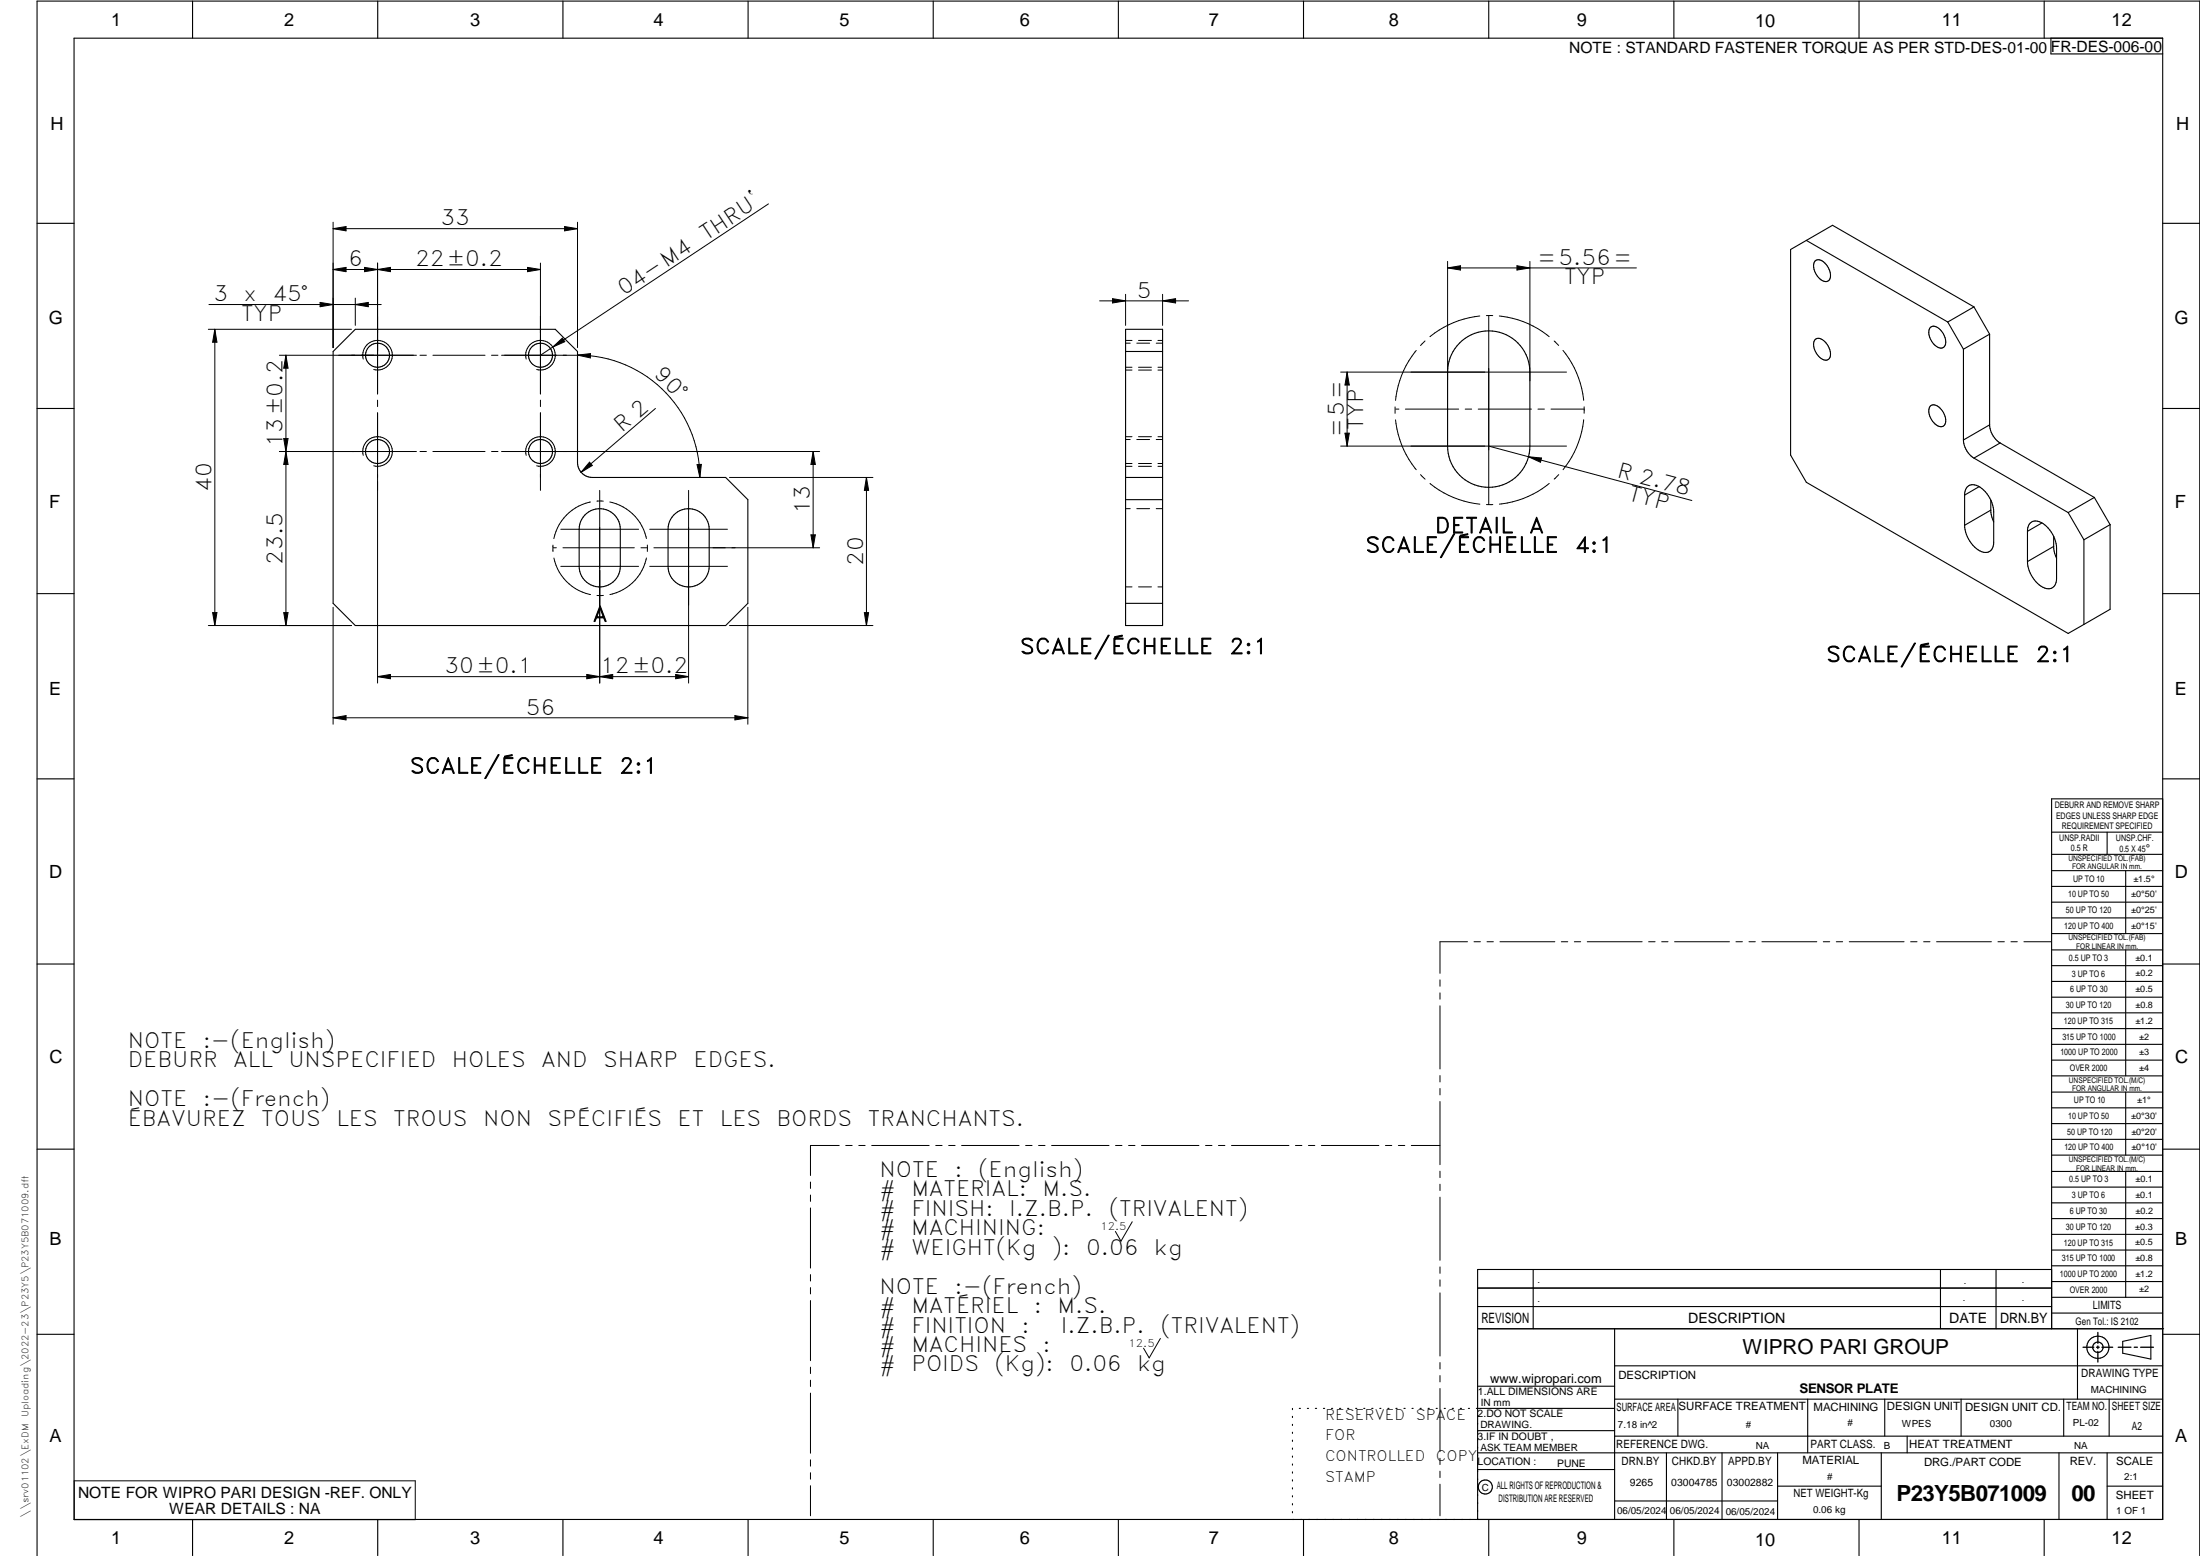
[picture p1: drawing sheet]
<svg xmlns="http://www.w3.org/2000/svg" width="594mm" height="420mm" viewBox="0 0 594 420" stroke-linecap="round" stroke-linejoin="round" font-family="sans-serif">
<g fill="none" stroke="#000" stroke-width=".3">
<path d="M20 10.3h564v400h-564zM52 .3v10M102 .3v10M152 .3v10M202 .3v10M252 .3v10M302 .3v10M352 .3v10M402 .3v10M452 .3v10M502 .3v10M552 .3v10"/>
<path d="M553.8 10.3v4.3h30.2M10 60.3h10M487.8 64.9l-4.3 2.5v55.5l4.3 7.3 70.7 40.8 4.2-2.4M487.8 64.9l7-4.1 38.2 22.1M487.8 64.9l38.2 22.1M490.1 70.5a2.07 2.07 0 0 1 3 .9 3.6 3.6 0 0 1 .7 4.4 2.63 2.63 0 0 1-3.3-1.7 3.4 3.4 0 0 1-.4-3.6zM584 60.3h10M90 94.9l5.9-6h54l6 6v30a4 4 0 0 0 4 4h36.1l5.9 6v28l-5.9 6h-100.1l-5.9-6zM303.9 88.9h10v80h-10zM303.9 94.9h10M394.2 92.6a11.1 11.1 0 0 1 12.1-2.4 11.1 11.1 0 0 1 6.8 10.3v20a11.1 11.1 0 0 1-11.1 11.1 11.1 11.1 0 0 1-11.1-11.1v-20a11 11 0 0 1 3.3-7.9zM490.1 91.7a1.85 1.85 0 0 1 2.7 .6 3.7 3.7 0 0 1 1 4.7 2.63 2.63 0 0 1-3.3-1.6 3.4 3.4 0 0 1-.4-3.7z"/>
<path d="M521.3 88.4a2.06 2.06 0 0 1 2.9 1 3.8 3.8 0 0 1 .9 4.1 1.69 1.69 0 0 1-2.6-.2 4 4 0 0 1-1.2-4.9zM526 87l4.2 7.3M530.2 94.3v24.5M533 82.9l4.3 7.3M533 82.9l-7 4.1M537.3 90.2v24.5M537.3 90.2l-7.1 4.1M10 110.3h10M521.3 109.6a2.06 2.06 0 0 1 2.9 1 3.8 3.8 0 0 1 .9 4.2 1.86 1.86 0 0 1-2.9-.7 3.9 3.9 0 0 1-.9-4.5zM530.2 118.8a6.2 6.2 0 0 0 2.8 4.9M537.3 114.7a6.2 6.2 0 0 0 2.8 4.9M537.3 114.7l-7.1 4.1"/>
<path d="M540.1 119.6l25.4 14.7M540.1 119.6l-7.1 4.1M584 110.3h10M157.9 139.1a5.6 5.6 0 0 1 6.1-1.4 5.6 5.6 0 0 1 3.5 5.2v10a5.6 5.6 0 0 1-5.5 5.6 5.6 5.6 0 0 1-5.6-5.6v-10.7l.4-1.3zM181.9 139.1a5.6 5.6 0 0 1 6.1-1.4 5.6 5.6 0 0 1 3.5 5.2v10a5.6 5.6 0 0 1-5.5 5.6 5.6 5.6 0 0 1-5.6-5.6v-10.7l.4-1.3zM303.9 128.9h10M303.9 134.9h10M530.5 133.7a2.44 2.44 0 0 1 1.3-2.6 2.44 2.44 0 0 1 2.9 .5 8.7 8.7 0 0 1 3.7 6.6v8.2a2.35 2.35 0 0 1-1 2.5 2.35 2.35 0 0 1-2.7-.1 8.6 8.6 0 0 1-4.2-7M530.5 133.7v8.1M533 123.7l25.5 14.7M534.5 131.4l-4 2.3M537.6 137.8l-7.1 4"/>
<path d="M537.6 135v2.8M537.6 137.8l.1 1.2 .7 1.9M558.5 138.4l4.2 7.4M565.5 134.3l-7 4.1M565.5 134.3l4.3 7.4M547.5 143.5v8.1M547.5 143.5a2.36 2.36 0 0 1 1-2.5 2.36 2.36 0 0 1 2.7 .1 8.6 8.6 0 0 1 4.1 6.9v8.2a2.44 2.44 0 0 1-1.3 2.6 2.44 2.44 0 0 1-2.8-.5 8.7 8.7 0 0 1-3.7-6.7M551.4 141.2l-3.9 2.3M554.6 147.6l.2 1.8 .5 1.3M554.6 144.8v2.8M554.6 147.6l-7.1 4M562.7 145.8v22.8"/>
<path d="M569.8 141.7l-7.1 4.1M569.8 141.7v22.8l-7.1 4.1M10 160.3h10M303.9 162.9h10M584 160.3h10M10 210.3h10M584 215.7h-30v143.1M584 210.3h10M554 230.7h30M554 224.7h30M554 235.1h30M554 239.4h30"/>
<path d="M569 224.7v6M574 235.1v17M554 243.6h30M554 247.9h30M554 252.1h30M554 256.5h30M574 256.5v34M10 260.3h10M554 260.8h30M554 265h30M554 269.3h30M554 273.5h30"/>
<path d="M554 277.7h30M584 260.3h10M554 282h30M554 286.3h30M554 290.5h30M554 294.9h30M554 299.1h30M574 294.9v17M10 310.3h10M554 303.4h30M554 307.7h30M554 311.9h30"/>
<path d="M554 316.3h30M574 316.3v34M584 310.3h10M554 320.5h30M554 324.8h30M554 329.1h30M554 333.3h30M554 337.5h30M399 358.8h185.3M399 352.8h155M399 347.8h155M414 342.8v16"/>
<path d="M436 358.8v51.5M524 342.8v16M539 342.8v16M554 342.8h-155v67.5M554 341.8h30M554 346.1h30M554 350.3h30M554 354.6h30M561 358.8v19M10 360.3h10M399 374.3h37M436 368.8h148"/>
<path d="M436 377.8h148M453.1 377.8v10M488.1 377.8v14.5M508.9 377.8v10M529.6 377.8v10M557.3 377.8v10M569.5 377.8v10M573.2 362.2l7.6-1.6v6.4l-7.6-1.6zM584 360.3h10M349 380.3v.3M349 382.4v.4M349 384.6v.3"/>
<path d="M349 386.7v.4M349 388.9v.3M349 391v.4M349 393.2v.3M349 395.3v.3M349 397.4v.4M349 399.6v.3M350.9 380.3h.3M353 380.3h.3M355.2 380.3h.3M357.4 380.3h.3M359.6 380.3h.3"/>
<path d="M361.7 380.3h.3M363.9 380.3h.3M366.1 380.3h.3M368.3 380.3h.3M370.4 380.3h.3M372.6 380.3h.3M374.8 380.3h.3M376.9 380.3h.4M379.1 380.3h.3M381.3 380.3h.3M383.4 380.3h.4M385.6 380.3h.4"/>
<path d="M387.8 380.3h.3M390 380.3h.3M392.1 380.3h.4M394.3 380.3h.4M396.5 380.3h.3M399 396.8h37M399 392.3h185M399 386.3h37M436 387.8h148M436 380.3h-37.3M450 392.3v18M465 392.3v18"/>
<path d="M480 392.3v18M508 392.3v18M515 387.8v4.5M556 392.3v18M569 392.3v18M52 410.3v9.8M102 410.3v9.8M152 410.3v9.8M202 410.3v9.8M252 410.3v9.8M302 410.3v9.8M349 401.7v.4"/>
<path d="M349 403.9v.3M349 406v.4M349 408.2v.3M352 410.3v9.8M402 410.3v9.8M436 405.3h44M452 410.3v9.8M480 401.3h28M502 410.3v9.8M552 410.3v9.8M569 401.3h15M10 420.1v-419.8h584v419.8"/>
<circle cx="101.9" cy="95.9" r="3.2"/>
<circle cx="146" cy="95.9" r="3.2"/>
<circle cx="101.9" cy="121.9" r="3.2"/>
<circle cx="145.9" cy="121.9" r="3.2"/>
<circle cx="566.5" cy="363.8" r="1.4"/>
<circle cx="566.5" cy="363.8" r="3"/>
<circle cx="401.1" cy="401.5" r="1.91"/>
</g>
<g fill="none" stroke="#000" stroke-width=".27">
<path d="M207.5 55.1l-61.6 40.8M90 60v33.9M90 72.8h55.9M90 61.7h65.9M90 61.7l3.4-.5v1.1zM90 72.8l3.4-.6v1.2zM98.4 72.2l3.6 .6-3.6 .6zM102 71v35.4M102 72.8l3.4-.6v1.2zM142.4 72.2l3.5 .6-3.5 .6zM145.9 71v35.4M152.5 61.2l3.4 .5-3.4 .6z"/>
<path d="M155.9 60v33.9M303.9 79.5v8.4M313.9 79.5v8.4M390.9 70.6v31.9M390.9 72.3h51M390.9 72.3l3.5-.5v1.1zM409.6 71.8l3.5 .5-3.5 .6zM413.1 70.6v32.2M56.3 88.9h38.6M56.4 82.2h46.5M58 88.9v80M58 88.9l.6 3.5h-1.2z"/>
<path d="M77.2 95.9v73M77.2 95.9l.6 3.5h-1.2zM86.4 81.7l3.6 .5-3.6 .6zM95.9 82.2l3.6-.5v1.1zM95.9 80.5v7.4M98.1 97a4 4 0 0 1 3.5-5.1 4 4 0 0 1 4.3 4.3 4 4 0 0 1-5 3.6M112.5 95.9h-37M113.4 95.9h1.7M116.9 95.9h14.1M132.7 95.9h1.8M135.4 95.9h21M142.1 97a4 4 0 0 1 3.5-5.1 4 4 0 0 1 4.3 4.3 4 4 0 0 1-5 3.6"/>
<path d="M149.3 93.7l2.6-2.4 .6 1zM155.9 95.9l3.6-.4-.1 1.1zM155.9 95.9a33 33 0 0 1 33.1 33M296.9 81.2h24M300.4 80.6l3.5 .6-3.5 .6zM303.9 92.7h1.3M303.9 91.9h1.8M303.9 99.2h1.8M303.9 99.9h1.8M307 92.7h3.4M307.4 91.9h3.5M307.4 99.2h3.5"/>
<path d="M307.4 99.9h3.5M312.2 92.7h1.7M312.7 91.9h1.2M312.7 99.2h1.2M312.7 99.9h1.2M313.9 81.2l3.6-.6v1.2zM382.4 94.6a25.1 25.1 0 0 0-5.6 13.5M384.8 92.1l-1.2 1.2M399.6 85.3a25.6 25.6 0 0 0-13.5 5.6M401.4 85.2h1.7M402 85.2v51.1M404.9 85.3a25.2 25.2 0 0 1 13.4 5.6"/>
<path d="M419.7 92.1l1.2 1.2M422.1 94.6a25.4 25.4 0 0 1 5.5 13.5M76.6 118.4h1.2l-.6 3.5zM102 108.1v1.7M102 111.4v73M145.9 108.1v1.7M145.9 111.4v21M177 110.3l-20.1 17.2M303.9 118.7h1.3M303.9 117.9h1.8M307 118.7h3.4M307.4 117.9h3.5"/>
<path d="M312.2 118.7h1.7M312.7 117.9h1.2M362 100.5h61M363.2 117h1.2l-.6 3.5zM363.8 100.5v20M363.8 100.5l.6 3.5h-1.2zM376.7 109.9v1.7M376.8 113.4a25.3 25.3 0 0 0 5.6 13.4M376.9 110.5h.9M379.5 110.5h14.4M395.7 110.5h1.7M399.2 110.5h14.3"/>
<path d="M415.3 110.5h1.7M418.8 110.5h9M427.6 113.3a25.7 25.7 0 0 1-5.5 13.5M427.8 109.9v1.7M75.5 121.9h37M77.2 121.9l.6 3.5h-1.2zM98.1 123a4 4 0 0 1 3.5-5.1 4 4 0 0 1 4.3 4.3 4 4 0 0 1-5 3.6M113.4 121.9h1.7M116.9 121.9h14.1M132.7 121.9h1.8M135.4 121.9h85.9M142.1 123a4 4 0 0 1 3.5-5.1 4 4 0 0 1 4.3 4.3 4 4 0 0 1-5 3.6"/>
<path d="M159.2 124.8l.7 .9-3 1.8zM159.4 135.6a12.8 12.8 0 0 0-9.8 9.8M161.2 135.3h1.7M161.9 132.4v52M164.7 135.6a12.8 12.8 0 0 1 9.9 9.8M185.9 132.4v52M188.2 125.5l1.2-.1-.4 3.5zM197 128.9h38.7M219.6 121.9l.6 3.5h-1.2zM219.6 121.9v26M234 128.9l.6 3.5h-1.2zM234 128.9v40"/>
<path d="M303.9 137.4h1.3M303.9 125.2h1.8M303.9 125.9h1.8M307 137.4h3.4M307.4 125.2h3.5M307.4 125.9h3.5M312.2 137.4h1.7M312.7 125.2h1.2M312.7 125.9h1.2M383.6 128.2l1.2 1.2M386.2 130.6a25.4 25.4 0 0 0 13.4 5.5M401.4 136.2h1.7"/>
<path d="M402 120.5l54.9 14.6M412.7 123.3l3.6 .4-.3 1.1zM418.4 130.5a25.3 25.3 0 0 1-13.5 5.6M420.9 128.2l-1.2 1.2M423 120.5h-61M149.3 147.2v1.7M149.4 147.9h.8M149.6 150.7a12.7 12.7 0 0 0 9.9 9.8M151.4 152.9h21M151.4 142.9h21M152 147.9h19.3M173.1 147.9h1.7"/>
<path d="M174.6 150.7a12.7 12.7 0 0 1-9.9 9.8M174.8 147.2v1.7M175.4 152.9h21M175.4 142.9h21M176.6 147.9h44.7M219 144.4h1.2l-.6 3.5zM303.9 158.5h1.8M307.4 158.5h3.5M312.7 158.5h1.2M56.3 168.9h38.6M57.4 165.4h1.2l-.6 3.5zM76.6 165.4h1.2l-.6 3.5z"/>
<path d="M90 164v31.6M161.2 160.8h1.7M197 168.9h38.7M201.9 164v31.6M233.4 165.4h1.2l-.6 3.5zM90 193.8h111.9M90 193.8l3.4-.6v1.2zM102 182.7l3.4-.6v1.2zM102 182.7h83.9M158.4 182.1l3.5 .6-3.5 .6zM161.9 182.7l3.6-.6v1.2zM182.4 182.1l3.5 .6-3.5 .6z"/>
<path d="M198.5 193.2l3.4 .6-3.4 .6zM396.3 254.3h-7.5v8.5M398 254.3h1.8M401.5 254.3h1.8M405 254.3h14.9M421.6 254.3h1.7M425.1 254.3h1.7M428.6 254.3h14.8M445.2 254.3h1.7M448.7 254.3h1.7M452.2 254.3h14.8M468.8 254.3h1.7"/>
<path d="M472.3 254.3h1.7M475.8 254.3h14.8M492.4 254.3h1.7M495.9 254.3h1.7M499.4 254.3h14.8M515.9 254.3h1.8M519.4 254.3h1.8M522.9 254.3h14.9M539.5 254.3h1.7M543 254.3h1.7M546.5 254.3h7.4M388.8 264.6v1.7"/>
<path d="M388.8 268.1v1.7M388.8 271.6v17M388.8 290.4v1.8M388.8 293.9v1.8M388.8 297.4v17.1M218.9 319.2v1.7M226.6 309.3h-7.7v8.1M228.4 309.3h1.7M231.9 309.3h1.7M235.4 309.3h15.5M252.7 309.3h1.7M256.2 309.3h1.7"/>
<path d="M259.7 309.3h15.5M277 309.3h1.7M280.5 309.3h1.7M284 309.3h15.5M301.2 309.3h1.8M304.8 309.3h1.7M308.2 309.3h15.6M325.5 309.3h1.8M329 309.3h1.8M332.5 309.3h15.6M349.8 309.3h1.8M353.3 309.3h1.7"/>
<path d="M356.8 309.3h15.5M374.1 309.3h1.7M377.6 309.3h1.7M381.1 309.3h7.7M388.8 316.3v1.7M388.8 319.8v1.7M218.9 322.7v1.7M218.9 326.2v16.2M305.7 329.9l-3 5.3-1.5-2.7M388.8 323.3v17M218.9 344.2v1.7M218.9 347.7v1.7"/>
<path d="M218.9 351.2v16.2M388.8 342.1v1.7M388.8 345.6v1.7M388.8 349.1v17.1M218.9 369.2v1.7M218.9 372.7v1.7M218.9 376.2v16.2M313.3 361.4l-3 5.3-1.5-2.7M388.8 367.9v1.8M388.8 371.4v1.7M388.8 374.9v17.1M20 399.9h92.1v10.5h-92.1z"/>
<path d="M218.9 394.2v1.7M218.9 397.7v1.7M388.8 393.8v1.7M388.8 397.3v1.7M218.9 401.2v8.1M388.8 400.8v8.5"/>
</g>
<path d="M566.5 359.8v2.9M562.5 363.8h2.9M566.1 363.8h.8M566.5 363.5v.7M566.5 364.9v2.9M567.6 363.8h2.9M572 363.8h3.4M576.3 363.8h.9M578.1 363.8h3.4" fill="none" stroke="#000" stroke-width=".36"/>
<g fill="#000">
<path d="M90 72.8l3.4-.6v1.2zM90 61.7l3.4-.5v1.1zM98.4 72.2l3.6 .6-3.6 .6zM102 72.8l3.4-.6v1.2zM142.4 72.2l3.5 .6-3.5 .6zM152.5 61.2l3.4 .5-3.4 .6zM390.9 72.3l3.5-.5v1.1zM409.6 71.8l3.5 .5-3.5 .6zM58 88.9l.6 3.5h-1.2zM77.2 95.9l.6 3.5h-1.2zM86.4 81.7l3.6 .5-3.6 .6zM95.9 82.2l3.6-.5v1.1z"/>
<path d="M149.3 93.7l2.6-2.4 .6 1zM155.9 95.9l3.6-.4-.1 1.1zM300.4 80.6l3.5 .6-3.5 .6zM313.9 81.2l3.6-.6v1.2zM76.6 118.4h1.2l-.6 3.5zM363.8 100.5l.6 3.5h-1.2zM363.2 117h1.2l-.6 3.5zM77.2 121.9l.6 3.5h-1.2zM159.2 124.8l.7 .9-3 1.8zM188.2 125.5l1.2-.1-.4 3.5zM219.6 121.9l.6 3.5h-1.2zM234 128.9l.6 3.5h-1.2z"/>
<path d="M412.7 123.3l3.6 .4-.3 1.1zM219 144.4h1.2l-.6 3.5zM57.4 165.4h1.2l-.6 3.5zM76.6 165.4h1.2l-.6 3.5zM233.4 165.4h1.2l-.6 3.5zM90 193.8l3.4-.6v1.2zM102 182.7l3.4-.6v1.2zM158.4 182.1l3.5 .6-3.5 .6zM161.9 182.7l3.6-.6v1.2zM182.4 182.1l3.5 .6-3.5 .6zM198.5 193.2l3.4 .6-3.4 .6z"/>
</g>
<g font-size="6">
<text x="512.1" y="405.2">P23Y5B071009</text>
<text x="559.4" y="405.2">00</text>
</g>
<g font-size="5.7">
<text x="119" y="60.9">33</text>
<text x="190.7" y="65.2" transform="rotate(-33 190.7 65.2)">THRU`</text>
<text x="94" y="71.9">6</text>
<text x="112.1" y="71.9">22±0.2</text>
<text x="415.2" y="71.5">=5.56=</text>
<text x="422.4" y="76.7">TYP</text>
<text x="57.7" y="81.4">3</text>
<text x="65.8" y="81.4">x</text>
<text x="73.6" y="81.4">45°</text>
<text x="168.5" y="79.9" transform="rotate(-33 168.5 79.9)">04-M4</text>
<text x="307" y="80.3">5</text>
<text x="65.1" y="86.6">TYP</text>
<text x="176.3" y="101.3" transform="rotate(45 176.3 101.3)">90°</text>
<text x="167.9" y="116.9" transform="rotate(-41 167.9 116.9)">R 2</text>
<text x="362.9" y="118.1" transform="rotate(-90 362.9 118.1)">=5=</text>
<text x="368.1" y="116.1" transform="rotate(-90 368.1 116.1)">TYP</text>
<text x="76.3" y="120.8" transform="rotate(-90 76.3 120.8)">13±0.2</text>
<text x="436.4" y="128.8" transform="rotate(15 436.4 128.8)">R 2.78</text>
<text x="57.1" y="132.9" transform="rotate(-90 57.1 132.9)">40</text>
<text x="439.4" y="135" transform="rotate(15 439.4 135)">TYP</text>
<text x="218.7" y="138.9" transform="rotate(-90 218.7 138.9)">13</text>
<text x="387.4" y="143.9">DETAIL</text>
<text x="412.9" y="143.9">A</text>
<text x="368.7" y="149.2">SCALE/ÉCHELLE</text>
<text x="425.3" y="149.2">4:1</text>
<text x="76.3" y="152.5" transform="rotate(-90 76.3 152.5)">23.5</text>
<text x="233.1" y="152.9" transform="rotate(-90 233.1 152.9)">20</text>
<text x="160" y="167.8">A</text>
<text x="275.4" y="176.6">SCALE/ÉCHELLE</text>
<text x="332" y="176.6">2:1</text>
<text x="493.1" y="178.7">SCALE/ÉCHELLE</text>
<text x="549.7" y="178.7">2:1</text>
<text x="120.1" y="181.8">30±0.1</text>
<text x="162.1" y="181.8">12±0.2</text>
<text x="142" y="192.9">56</text>
<text x="110.7" y="208.8">SCALE/ÉCHELLE</text>
<text x="167.2" y="208.8">2:1</text>
<text x="34.5" y="283">NOTE</text>
<text x="54.7" y="283">:-(English)</text>
<text x="34.5" y="288.2">DEBURR</text>
<text x="63" y="288.2">ALL</text>
<text x="77.9" y="288.2">UNSPECIFIED</text>
<text x="122" y="288.2">HOLES</text>
<text x="146.2" y="288.2">AND</text>
<text x="162.9" y="288.2">SHARP</text>
<text x="187.3" y="288.2">EDGES.</text>
<text x="34.5" y="298.7">NOTE</text>
<text x="54.8" y="298.7">:-(French)</text>
<text x="34.5" y="304">ÉBAVUREZ</text>
<text x="70.5" y="304">TOUS</text>
<text x="90.8" y="304">LES</text>
<text x="106.2" y="304">TROUS</text>
<text x="130.5" y="304">NON</text>
<text x="147.8" y="304">SPÉCIFIÉS</text>
<text x="183" y="304">ET</text>
<text x="194.4" y="304">LES</text>
<text x="209.7" y="304">BORDS</text>
<text x="234.3" y="304">TRANCHANTS.</text>
<text x="237.5" y="317.8">NOTE</text>
<text x="257.7" y="317.8">:</text>
<text x="264.2" y="317.8">(English)</text>
<text x="237.5" y="323.1">#</text>
<text x="246.1" y="323.1">MATERIAL:</text>
<text x="281.5" y="323.1">M.S.</text>
<text x="237.5" y="328.3">#</text>
<text x="246.1" y="328.3">FINISH:</text>
<text x="272.5" y="328.3">I.Z.B.P.</text>
<text x="299.4" y="328.3">(TRIVALENT)</text>
<text x="237.5" y="333.6">#</text>
<text x="246.1" y="333.6">MACHINING:</text>
<text x="237.5" y="338.8">#</text>
<text x="246.1" y="338.8">WEIGHT(Kg</text>
<text x="284" y="338.8">):</text>
<text x="293.3" y="338.8">0.06</text>
<text x="311.6" y="338.8">kg</text>
<text x="237.5" y="349.3">NOTE</text>
<text x="257.7" y="349.3">:-(French)</text>
<text x="237.5" y="354.6">#</text>
<text x="237.5" y="359.8">#</text>
<text x="246.1" y="354.6">MATÉRIEL</text>
<text x="246.1" y="359.8">FINITION</text>
<text x="275.9" y="359.8">:</text>
<text x="279.2" y="354.6">:</text>
<text x="285.6" y="354.6">M.S.</text>
<text x="286.5" y="359.8">I.Z.B.P.</text>
<text x="313.4" y="359.8">(TRIVALENT)</text>
<text x="237.5" y="365.1">#</text>
<text x="246.1" y="365.1">MACHINES</text>
<text x="281.6" y="365.1">:</text>
<text x="237.5" y="370.3">#</text>
<text x="246.1" y="370.3">POIDS</text>
<text x="268.6" y="370.3">(Kg):</text>
<text x="288.8" y="370.3">0.06</text>
<text x="307.1" y="370.3">kg</text>
</g>
<text font-size="5.6" x="470.5" y="365.5">WIPRO PARI GROUP</text>
<g font-size="4.9">
<text x="30" y="7">1</text>
<text x="76.7" y="7">2</text>
<text x="127" y="7">3</text>
<text x="176.5" y="7">4</text>
<text x="226.7" y="7">5</text>
<text x="275.4" y="7">6</text>
<text x="326.4" y="7">7</text>
<text x="375" y="7">8</text>
<text x="425.8" y="7">9</text>
<text x="473.9" y="7.4">10</text>
<text x="524.3" y="7">11</text>
<text x="570.2" y="7">12</text>
<text x="13.6" y="35.2">H</text>
<text x="587.6" y="35.2">H</text>
<text x="13.2" y="87.5">G</text>
<text x="587.2" y="87.5">G</text>
<text x="13.3" y="137.1">F</text>
<text x="587.3" y="137.1">F</text>
<text x="13.3" y="187.6">E</text>
<text x="587.3" y="187.6">E</text>
<text x="13.3" y="237">D</text>
<text x="587.3" y="237">D</text>
<text x="13.4" y="287.1">C</text>
<text x="587.4" y="287.1">C</text>
<text x="13.4" y="336.3">B</text>
<text x="587.4" y="336.3">B</text>
<text x="13.4" y="389.3">A</text>
<text x="587.4" y="389.3">A</text>
<text x="30" y="417">1</text>
<text x="76.7" y="417">2</text>
<text x="127" y="417">3</text>
<text x="176.5" y="417">4</text>
<text x="226.7" y="417">5</text>
<text x="275.4" y="417">6</text>
<text x="326.4" y="417">7</text>
<text x="375" y="417">8</text>
<text x="425.8" y="417">9</text>
<text x="473.9" y="417.4">10</text>
<text x="524.3" y="417">11</text>
<text x="570.2" y="417">12</text>
</g>
<g font-size="4.2">
<text x="423.7" y="14.3">NOTE : STANDARD FASTENER TORQUE AS PER STD-DES-01-00</text>
<text x="553.8" y="14">FR-DES-006-00</text>
<text x="21.1" y="404.4">NOTE FOR WIPRO PARI DESIGN -REF. ONLY</text>
<text x="45.7" y="408.9">WEAR DETAILS : NA</text>
</g>
<g font-size="3.9">
<text x="357.8" y="383.4">RESERVED</text>
<text x="382.3" y="383.4">SPACE</text>
<text x="357.8" y="388.9">FOR</text>
<text x="357.8" y="394.5">CONTROLLED</text>
<text x="387.8" y="394.5">COPY</text>
<text x="357.8" y="400.1">STAMP</text>
</g>
<g font-size="3.8">
<text x="400.1" y="357.1">REVISION</text>
<text x="455.9" y="357.1">DESCRIPTION</text>
<text x="526.4" y="357.1">DATE</text>
<text x="540.1" y="357.1">DRN.BY</text>
</g>
<text font-size="3.6" x="486" y="376.2">SENSOR PLATE</text>
<text font-size="3.5" x="402.4" y="373.3">www.wipropari.com</text>
<g font-size="3.1">
<text x="565.2" y="353.5">LIMITS</text>
<text x="562" y="371.7">DRAWING TYPE</text>
<text x="437" y="372.3">DESCRIPTION</text>
<text x="436.5" y="380.9">SURFACE AREA</text>
<text x="453.3" y="380.9">SURFACE TREATMENT</text>
<text x="489.7" y="380.9">MACHINING</text>
<text x="509.5" y="380.9">DESIGN UNIT</text>
<text x="530.6" y="380.9">DESIGN UNIT CD.</text>
<text x="558" y="380.7">TEAM NO.</text>
<text x="570.3" y="380.7">SHEET SIZE</text>
<text x="575.6" y="386.1">A2</text>
<text x="436.4" y="391.1">REFERENCE DWG.</text>
<text x="437.9" y="395.5">DRN.BY</text>
<text x="451.5" y="395.5">CHKD.BY</text>
<text x="466.6" y="395.5">APPD.BY</text>
<text x="486.7" y="395.4">MATERIAL</text>
<text x="488.9" y="391">PART CLASS.</text>
<text x="515.6" y="391">HEAT TREATMENT</text>
<text x="519.6" y="395.9">DRG./PART CODE</text>
<text x="558.9" y="395.6">REV.</text>
<text x="571.4" y="395.6">SCALE</text>
<text x="484.3" y="404.3">NET WEIGHT-Kg</text>
<text x="571.4" y="404.7">SHEET</text>
</g>
<text font-size="3" x="579.5" y="230.1">°</text>
<g font-size="2.8">
<text x="297.2" y="332.1">12.5</text>
<text x="560.5" y="357.7">Gen Tol.: IS 2102</text>
<text x="304.8" y="363.6">12.5</text>
<text x="399.1" y="376.7">1.ALL DIMENSIONS ARE</text>
<text x="399" y="382.7">2.DO NOT SCALE</text>
<text x="399" y="388.7">3.IF IN DOUBT ,</text>
<text x="399" y="395.5">LOCATION :</text>
<text x="420.5" y="396">PUNE</text>
<text x="440.2" y="401.3">9265</text>
<text x="451.3" y="401.2">03004785</text>
<text x="466.3" y="401.3">03002882</text>
<text x="404.2" y="402">ALL RIGHTS OF REPRODUCTION &amp;</text>
<text x="404.7" y="405.4">DISTRIBUTION ARE RESERVED</text>
</g>
<g font-size="2.7">
<text x="564.6" y="376.2">MACHINING</text>
<text x="399.9" y="379.7">IN mm</text>
<text x="399.8" y="385.7">DRAWING.</text>
<text x="436.9" y="385.5">7.18 in^2</text>
<text x="471.4" y="385.6">#</text>
<text x="498.9" y="385.1">#</text>
<text x="513.6" y="385.3">WPES</text>
<text x="537.3" y="385.2">0300</text>
<text x="559.7" y="385.2">PL-02</text>
<text x="399.8" y="391.8">ASK TEAM MEMBER</text>
<text x="474.1" y="391.2">NA</text>
<text x="508.7" y="391.2">B</text>
<text x="560.1" y="391.2">NA</text>
<text x="493.4" y="399.6">#</text>
<text x="573.6" y="399.8">2:1</text>
<text x="400.1" y="402.5">C</text>
<text x="436.7" y="408.7">06/05/2024</text>
<text x="450.9" y="408.8">06/05/2024</text>
<text x="466" y="409">06/05/2024</text>
<text x="489.6" y="408.5">0.06 kg</text>
<text x="571.5" y="408.7">1 OF 1</text>
</g>
<g font-size="2.5">
<text x="559.2" y="229.9">0.5 R</text>
<text x="572.3" y="230.1">0.5 X 45</text>
<text x="559.4" y="323.5">3 UP TO 6</text>
<text x="558.9" y="327.8">6 UP TO 30</text>
<text x="557.8" y="332">30 UP TO 120</text>
<text x="415.2" y="346.4">.</text>
<text x="530.3" y="346.6">.</text>
<text x="545.9" y="346.4">.</text>
<text x="415.2" y="351.5">.</text>
<text x="530.1" y="351.3">.</text>
<text x="545.9" y="351.4">.</text>
</g>
<g font-size="2.4">
<text x="554.9" y="218.3">DEBURR AND REMOVE SHARP</text>
<text x="555.2" y="221.1">EDGES UNLESS SHARP EDGE</text>
<text x="556.1" y="227.2">UNSP.RADII</text>
<text x="556.8" y="223.8">REQUIREMENT SPECIFIED</text>
<text x="571.4" y="227">UNSP.CHF.</text>
<text x="559.8" y="238">UP TO 10</text>
<text x="576.1" y="238.1">±1.5°</text>
<text x="558.5" y="242.3">10 UP TO 50</text>
<text x="575.5" y="242.3">±0°50'</text>
<text x="557.4" y="250.8">120 UP TO 400</text>
<text x="557.9" y="246.5">50 UP TO 120</text>
<text x="575.5" y="250.8">±0°15'</text>
<text x="575.5" y="246.6">±0°25'</text>
<text x="558.7" y="259.4">0.5 UP TO 3</text>
<text x="559.5" y="263.7">3 UP TO 6</text>
<text x="576.6" y="259.4">±0.1</text>
<text x="576.6" y="263.7">±0.2</text>
<text x="559" y="268">6 UP TO 30</text>
<text x="576.6" y="268">±0.5</text>
<text x="557.9" y="272.2">30 UP TO 120</text>
<text x="576.6" y="272.2">±0.8</text>
<text x="556.9" y="280.7">315 UP TO 1000</text>
<text x="557.3" y="276.5">120 UP TO 315</text>
<text x="576.6" y="276.5">±1.2</text>
<text x="577.7" y="280.7">±2</text>
<text x="556.4" y="284.9">1000 UP TO 2000</text>
<text x="577.6" y="285">±3</text>
<text x="558.9" y="289.2">OVER 2000</text>
<text x="577.7" y="289.3">±4</text>
<text x="560" y="297.9">UP TO 10</text>
<text x="577.1" y="297.9">±1°</text>
<text x="558.5" y="302.1">10 UP TO 50</text>
<text x="575.5" y="302.2">±0°30'</text>
<text x="557.5" y="310.6">120 UP TO 400</text>
<text x="558.2" y="306.4">50 UP TO 120</text>
<text x="575.5" y="310.6">±0°10'</text>
<text x="575.5" y="306.4">±0°20'</text>
<text x="558.8" y="319.2">0.5 UP TO 3</text>
<text x="576.6" y="323.5">±0.1</text>
<text x="576.6" y="319.3">±0.1</text>
<text x="576.7" y="327.8">±0.2</text>
<text x="576.6" y="332">±0.3</text>
<text x="556.8" y="340.6">315 UP TO 1000</text>
<text x="557.3" y="336.3">120 UP TO 315</text>
<text x="576.6" y="336.3">±0.5</text>
<text x="576.6" y="340.6">±0.8</text>
<text x="556.2" y="344.8">1000 UP TO 2000</text>
<text x="576.6" y="344.8">±1.2</text>
<text x="558.9" y="349">OVER 2000</text>
<text x="577.7" y="349">±2</text>
<text x="7.7" y="382.7" transform="rotate(-90 7.7 382.7)">Uploading\2022-23\P23Y5\P23Y5B071009.dft</text>
<text x="7.7" y="409.9" transform="rotate(-90 7.7 409.9)">\\srv01102\ExDM</text>
</g>
<g font-size="2.1">
<text x="558.6" y="232.4">UNSPECIFIED TOL.(FAB)</text>
<text x="559.5" y="234.8">FOR ANGULAR IN mm.</text>
<text x="558.6" y="254">UNSPECIFIED TOL.(FAB)</text>
<text x="560.7" y="256.3">FOR LINEAR IN mm.</text>
<text x="558.7" y="292.4">UNSPECIFIED TOL.(M/C)</text>
<text x="559.6" y="294.7">FOR ANGULAR IN mm.</text>
<text x="558.7" y="313.8">UNSPECIFIED TOL.(M/C)</text>
<text x="560.6" y="316.2">FOR LINEAR IN mm.</text>
</g>
</svg>
